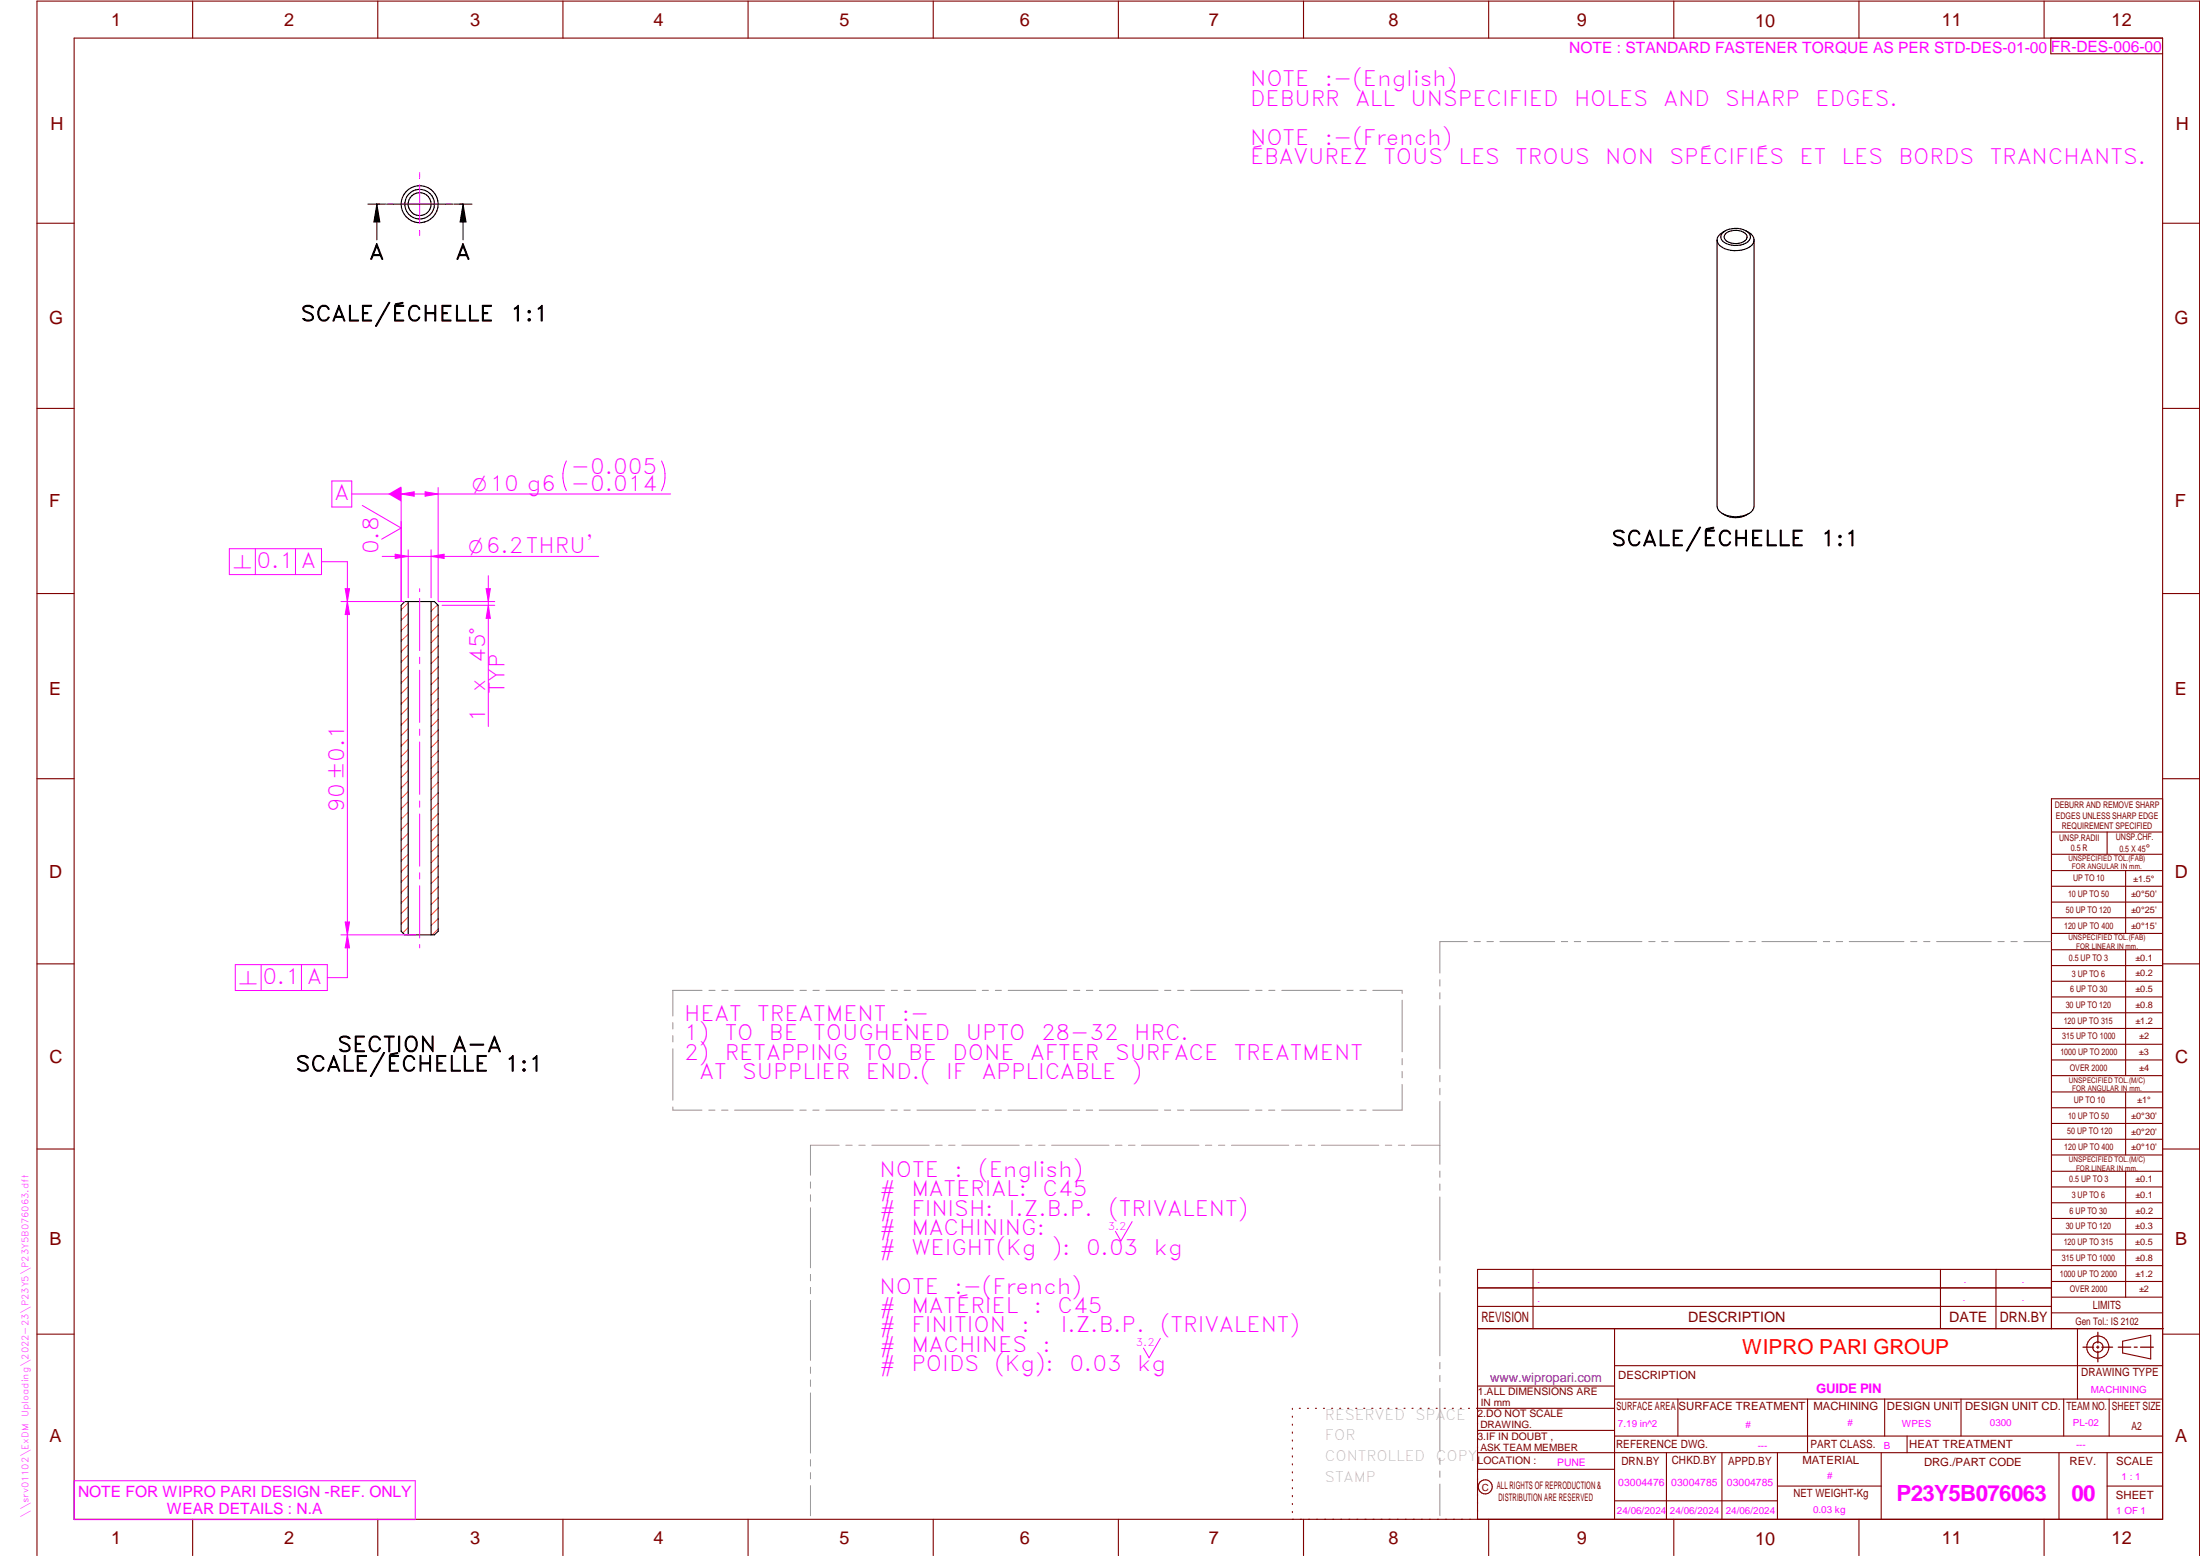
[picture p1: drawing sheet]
<svg xmlns="http://www.w3.org/2000/svg" width="594mm" height="420mm" viewBox="0 0 594 420" stroke-linecap="round" stroke-linejoin="round" font-family="sans-serif">
<g fill="none" stroke="#800000" stroke-width=".3">
<path d="M20 10.3h564v400h-564zM52 .3v10M102 .3v10M152 .3v10M202 .3v10M252 .3v10M302 .3v10M352 .3v10M402 .3v10M452 .3v10M502 .3v10M552 .3v10"/>
<path d="M553.8 10.3v4.2h30.2M10 60.3h10M584 60.3h10M10 110.3h10M584 110.3h10M10 160.3h10M584 160.3h10M10 210.3h10M584 215.7h-30v143.1M584 210.3h10M554 224.7h30M554 230.7h30"/>
<path d="M554 235.1h30M554 239.3h30M569 224.7v6M574 235.1v17M554 243.6h30M554 247.8h30M554 252.1h30M554 256.5h30M574 256.5v33.9M10 260.3h10M554 260.7h30M554 265h30"/>
<path d="M554 269.2h30M554 273.5h30M554 277.7h30M584 260.3h10M554 282h30M554 286.2h30M554 290.4h30M554 294.9h30M554 299.1h30M574 294.9v17M10 310.3h10M554 303.4h30"/>
<path d="M554 307.6h30M554 311.9h30M554 316.3h30M574 316.3v34M584 310.3h10M554 320.5h30M554 324.8h30M554 329h30M554 333.2h30M554 337.5h30M399 358.8h185.2M399 352.8h155"/>
<path d="M399 347.8h155M414 342.8v16M436 358.8v51.5M524 342.8v16M539 342.8v16M554 341.8h30M554 346h30M554 350.3h30M554 354.5h30M554 342.8h-155v67.5M561 358.8v19M10 360.3h10"/>
<path d="M399 374.3h37M436 377.8h148M453.1 377.8v10M488.1 377.8v14.5M508.9 377.8v10M529.5 377.8v10M557.3 377.8v10M569.5 377.8v10M573.2 362.2l7.6-1.6v6.3l-7.6-1.6zM584 368.8h-148M584 360.3h10M349 380.3v.3"/>
<path d="M349 382.4v.3M349 384.6v.3M349 386.7v.3M349 388.8v.3M349 391v.3M349 393.1v.3M349 395.3v.3M349 397.4v.3M349 399.5v.3M350.9 380.3h.2M353.1 380.3h.2M355.2 380.3h.3"/>
<path d="M357.4 380.3h.3M359.6 380.3h.3M361.7 380.3h.3M363.9 380.3h.3M366.1 380.3h.3M368.3 380.3h.2M370.4 380.3h.3M372.6 380.3h.3M374.8 380.3h.3M376.9 380.3h.4M379.1 380.3h.3M381.3 380.3h.3"/>
<path d="M383.4 380.3h.4M385.6 380.3h.3M387.8 380.3h.3M390 380.3h.3M392.2 380.3h.3M394.3 380.3h.3M396.5 380.3h.3M398.7 380.3h37.3M399 396.7h37M399 392.3h185M399 386.2h37M436 387.8h148"/>
<path d="M450 392.3v18M465 392.3v18M480 392.3v18M508 392.3v18M515 387.8v4.5M556 392.3v18M569 392.3v18M52 410.3v9.7M102 410.3v9.7M152 410.3v9.7M202 410.3v9.7M252 410.3v9.7"/>
<path d="M302 410.3v9.7M349 401.7v.3M349 403.8v.4M349 406v.3M349 408.1v.3M352 410.3v9.7M402 410.3v9.7M436 405.3h44M452 410.3v9.7M480 401.3h28M502 410.3v9.7M552 410.3v9.7"/>
<path d="M569 401.3h15M10 420v-419.7h584v419.7"/>
<circle cx="566.5" cy="363.7" r="1.39"/>
<circle cx="566.5" cy="363.8" r="3"/>
<circle cx="401.1" cy="401.5" r="1.9"/>
</g>
<path d="M108.1 55.1h10.5M113.3 49.9v10.5M305.7 329.9l-3 5.2-1.5-2.6M313.3 361.4l-3 5.2-1.5-2.6M20.1 399.8h92v10.5h-92z" fill="none" stroke="#f0f" stroke-width=".27"/>
<g fill="none" stroke="#949494" stroke-width=".27">
<path d="M396.2 254.3h-7.4v8.5M398.1 254.3h1.6M401.5 254.3h1.8M405 254.3h14.8M421.6 254.3h1.7M425.1 254.3h1.7M428.6 254.3h14.8M445.2 254.3h1.7M448.7 254.3h1.7M452.2 254.3h14.8M468.8 254.3h1.7M472.3 254.3h1.7"/>
<path d="M475.8 254.3h14.8M492.4 254.3h1.7M495.8 254.3h1.8M499.4 254.3h14.7M516 254.3h1.6M519.4 254.3h1.8M522.9 254.3h14.8M539.5 254.3h1.7M543 254.3h1.7M546.5 254.3h7.4M181.7 276.1v1.8M181.7 279.7v1.6"/>
<path d="M189.6 267.4h-7.9v7M191.4 267.4h1.7M194.9 267.4h1.7M198.4 267.4h15.8M216 267.4h1.8M219.5 267.4h1.7M223 267.4h15.8M240.7 267.4h1.7M244.1 267.4h1.8M247.6 267.4h15.9M265.3 267.4h1.6M268.8 267.4h1.7"/>
<path d="M272.2 267.4h15.9M289.9 267.4h1.7M293.4 267.4h1.7M296.9 267.4h15.8M314.5 267.4h1.7M318 267.4h1.7M321.5 267.4h15.8M339.1 267.4h1.7M342.6 267.4h1.7M346.1 267.4h15.8M363.7 267.4h1.7M367.2 267.4h1.7"/>
<path d="M370.7 267.4h7.9v.9M378.6 270.1v13.9M388.8 264.5v1.8M388.8 268.1v1.6M388.8 271.6v17M181.7 298.9v.9h7.9M181.7 283.2v13.9M191.4 299.8h1.7M194.9 299.8h1.7M198.4 299.8h15.8M216 299.8h1.7M219.5 299.8h1.7"/>
<path d="M223 299.8h15.8M240.6 299.8h1.7M244.1 299.8h1.7M247.6 299.8h15.8M265.2 299.8h1.7M268.7 299.8h1.7M272.2 299.8h15.8M289.8 299.8h1.7M293.3 299.8h1.8M296.8 299.8h15.9M314.4 299.8h1.7M318 299.8h1.7"/>
<path d="M321.4 299.8h15.9M339 299.8h1.8M342.6 299.8h1.6M346.1 299.8h15.8M363.7 299.8h1.7M367.2 299.8h1.7M378.6 292.8v7h-7.9M378.6 285.8v1.7M378.6 289.3v1.7M388.8 290.4v1.7M388.8 293.9v1.7M388.8 297.4v17"/>
<path d="M218.9 319.2v1.6M226.6 309.2h-7.7v8.1M228.4 309.2h1.7M231.9 309.2h1.7M235.4 309.2h15.5M252.7 309.2h1.7M256.2 309.2h1.7M259.7 309.2h15.5M277 309.2h1.7M280.5 309.2h1.7M284 309.2h15.5M301.2 309.2h1.8"/>
<path d="M304.8 309.2h1.7M308.3 309.2h15.5M325.5 309.2h1.7M329.1 309.2h1.6M332.6 309.2h15.4M349.8 309.2h1.7M353.3 309.2h1.7M356.8 309.2h15.5M374.1 309.2h1.7M377.6 309.2h1.7M381.1 309.2h7.7M388.8 316.2v1.7"/>
<path d="M388.8 319.7v1.7M218.9 322.6v1.8M218.9 326.1v16.2M388.8 323.2v17.1M218.9 344.1v1.8M218.9 347.6v1.7M218.9 351.2v16.1M388.8 342.1v1.6M388.8 345.6v1.7M388.8 349v17.1M218.9 369.1v1.7M218.9 372.6v1.8"/>
<path d="M218.9 376.1v16.2M388.8 367.9v1.7M388.8 371.4v1.7M388.8 374.9v17M218.9 394.1v1.8M218.9 397.6v1.7M388.8 393.7v1.7M388.8 397.2v1.7M218.9 401.2v8.1M388.8 400.7v8.6"/>
</g>
<path d="M566.5 359.7v3M562.5 363.8h2.9M566.1 363.8h.7M566.5 363.4v.7M566.5 364.9v2.8M567.6 363.8h2.9M572 363.8h3.4M576.3 363.8h.8M578 363.8h3.5" fill="none" stroke="#800000" stroke-width=".34"/>
<g fill="none" stroke="#000" stroke-width=".3">
<circle cx="113.3" cy="55.1" r="3.1"/>
<circle cx="113.3" cy="55.1" r="4"/>
<circle cx="113.3" cy="55.1" r="5"/>
</g>
<path d="M120.5 55.1h1.1M121.7 55.1h.1" fill="none" stroke="#f0f" stroke-width=".27"/>
<path d="M113.3 46.6v.1M113.3 46.9v1" fill="none" stroke="#f0f" stroke-width=".27"/>
<path d="M104.8 55.1h.1M105.1 55.1h1" fill="none" stroke="#f0f" stroke-width=".27"/>
<g fill="none" stroke="#f0f" stroke-width=".27">
<path d="M113.3 62.3v1.1M113.3 63.5v.1M106.7 149.6l3.5 .6-3.5 .6zM110.2 148.5v12.9M113.3 159v.8M116.4 148.5v12.9M113.3 161.6v14.1M113.3 177.5v1.7M113.3 181v14.1M113.3 196.9v1.7M113.3 200.4v14.1M113.3 216.3v1.7"/>
<path d="M113.3 219.8v14.1M113.3 235.7v1.7M113.3 239.2v14.1M113.3 255.1v.8"/>
</g>
<path d="M463.7 64.8v71.9a3.2 3.2 0 0 0 2.8 2.5 7.5 7.5 0 0 0 6.4-1l.4-.5 .4-1v-71.9M465.2 62.9a5.6 5.6 0 0 1 7.1 .2 1.68 1.68 0 0 1-.9 2.6 5.6 5.6 0 0 1-6.5-1 1.44 1.44 0 0 1 .3-1.8zM465.8 62.4a3.3 3.3 0 0 0-2.1 2.4M465.9 63.2a4.3 4.3 0 0 1 5.7 .2 1.55 1.55 0 0 1-1.4 2.1 4 4 0 0 1-4.5-1.1l-.1-.4zM471.5 62.4a2.57 2.57 0 0 1 1.9 3.3 6.8 6.8 0 0 1-8.4 1.1 2.3 2.3 0 0 1-1.3-2M465.2 138.7a6.2 6.2 0 0 0 7 0M109.3 162.4h8l1 1v88.1l-1 .9h-8l-1-.9v-88.1zM110.2 162.4v90M116.4 162.4v90" fill="none" stroke="#000" stroke-width=".3"/>
<path d="M99.3 55.1h4.9M101.8 55.1l.8 4.8h-1.6zM101.8 55.1v9.7M104.4 55.1h18M122.6 55.1h4.9M125 55.1l.9 4.8h-1.7zM125 55.1v9.7" fill="none" stroke="#000" stroke-width=".27"/>
<path d="M101.8 55.1l.8 4.8h-1.6zM125 55.1l.9 4.8h-1.7z" fill="#000"/>
<g fill="none" stroke="#ff8000" stroke-width=".27">
<path d="M110.2 174.1l-1.9 1.9M110.2 176.9l-1.9 1.9M110.2 179.7l-1.9 2M110.2 162.8l-1.9 1.9M110.2 165.6l-1.9 1.9M110.2 168.4l-1.9 1.9M110.2 171.3l-1.9 1.8M118.2 163.3l-1.8 1.8M118.3 166l-1.9 1.9M118.3 168.8l-1.9 1.9M118.3 171.7l-1.9 1.9M118.3 174.5l-1.9 1.9"/>
<path d="M118.3 177.3l-1.9 1.9M110.2 188.2l-1.9 1.9M110.2 191.1l-1.9 1.9M110.2 193.9l-1.9 1.9M110.2 196.7l-1.9 1.9M110.2 182.6l-1.9 1.9M110.2 185.4l-1.9 1.9M110.2 199.6l-1.9 1.9M118.3 180.1l-1.9 1.9M118.3 183l-1.9 1.9M118.3 185.8l-1.9 1.9M118.3 188.6l-1.9 1.9"/>
<path d="M118.3 191.4l-1.9 1.9M118.3 194.3l-1.9 1.9M118.3 197.1l-1.9 1.9M118.3 199.9l-1.9 1.9M110.2 202.4l-1.9 1.9M110.2 205.2l-1.9 1.9M110.2 208l-1.9 1.9M110.2 216.5l-1.9 1.9M110.2 219.3l-1.9 1.9M110.2 210.9l-1.9 1.9M110.2 213.7l-1.9 1.9M118.3 202.8l-1.9 1.8"/>
<path d="M118.3 205.6l-1.9 1.9M118.3 208.4l-1.9 1.9M118.3 211.2l-1.9 1.9M118.3 214.1l-1.9 1.9M118.3 216.9l-1.9 1.9M118.3 219.7l-1.9 1.9M110.2 222.2l-1.9 1.9M110.2 233.5l-1.9 1.9M110.2 236.3l-1.9 1.9M110.2 239.1l-1.9 1.9M110.2 225l-1.9 1.9M110.2 227.8l-1.9 1.9"/>
<path d="M110.2 230.7l-1.9 1.8M118.3 222.5l-1.9 2M118.3 225.4l-1.9 1.9M118.3 228.2l-1.9 1.9M118.3 231.1l-1.9 1.9M118.3 233.8l-1.9 2M118.3 236.7l-1.9 1.9M118.3 239.5l-1.9 1.9M110.2 247.6l-1.9 1.9M110.2 242l-1.9 1.9M110.2 244.8l-1.9 1.9M110.2 250.4l-1.4 1.5"/>
<path d="M118.3 250.8l-1.6 1.6M118.3 242.4l-1.9 1.9M118.3 245.2l-1.9 1.9M118.3 248l-1.9 1.9"/>
</g>
<path d="M106.7 149.6l3.5 .6-3.5 .6z" fill="#f0f"/>
<path d="M116.4 150.2l3.5-.6v1.2z" fill="none" stroke="#f0f" stroke-width=".27"/>
<path d="M116.4 150.2l3.5-.6v1.2z" fill="#f0f"/>
<path d="M108.3 131.7v30.7M108.3 133.4l3.5-.6v1.2zM118.3 131.7v30.7M152.9 124.5a9 9 0 0 0 0 8M178.6 124.5a9 9 0 0 1 0 8M103.2 150.2h58.5" fill="none" stroke="#f0f" stroke-width=".27"/>
<path d="M108.3 133.4l3.5-.6v1.2z" fill="#f0f"/>
<path d="M114.8 132.8l3.5 .6-3.5 .6z" fill="none" stroke="#f0f" stroke-width=".27"/>
<path d="M114.8 132.8l3.5 .6-3.5 .6z" fill="#f0f"/>
<path d="M108.3 133.4h72.8M92.1 162.4h17.1M93.8 162.4l.6 3.5h-1.2zM92.1 252.4h20.2" fill="none" stroke="#f0f" stroke-width=".27"/>
<path d="M93.8 162.4l.6 3.5h-1.2z" fill="#f0f"/>
<path d="M93.2 249h1.2l-.6 3.4z" fill="none" stroke="#f0f" stroke-width=".27"/>
<path d="M93.2 249h1.2l-.6 3.4z" fill="#f0f"/>
<path d="M131.3 159h1.1l-.5 3.4zM93.8 162.4v90M118.4 162.4h15.2M119.4 163.4h14.2" fill="none" stroke="#f0f" stroke-width=".27"/>
<path d="M131.3 159h1.1l-.5 3.4z" fill="#f0f"/>
<path d="M131.9 163.4l.5 3.6h-1.1z" fill="none" stroke="#f0f" stroke-width=".27"/>
<path d="M131.9 163.4l.5 3.6h-1.1z" fill="#f0f"/>
<path d="M95 133.4h13.3M97.8 136.5l10.5 6.1-5.2 3M108.3 140.8v21.6M131.9 155.4v40.8" fill="none" stroke="#f0f" stroke-width=".27"/>
<path d="M104.8 133.4l3.5-2v4z" fill="#f0f"/>
<path d="M89.6 129.9h5.4v7h-5.4zM93.8 151.7v10.7" fill="none" stroke="#f0f" stroke-width=".27"/>
<path d="M93.2 159h1.2l-.6 3.4z" fill="#f0f"/>
<path d="M61.9 148.2h24.9v7h-24.9zM69 148.2v7M79.8 148.2v7M86.8 151.7h7M93.2 159h1.2l-.6 3.4zM93.8 252.4v11.6" fill="none" stroke="#f0f" stroke-width=".27"/>
<path d="M93.8 252.4l.6 3.5h-1.2z" fill="#f0f"/>
<path d="M93.8 252.4l.6 3.5h-1.2zM63.5 260.5h24.9v7h-24.9zM70.5 260.5v7M81.4 260.5v7M88.4 264h5.4" fill="none" stroke="#f0f" stroke-width=".27"/>
<g font-size="6" fill="#f0f">
<text x="512.1" y="405.2">P23Y5B076063</text>
<text x="559.4" y="405.2">00</text>
</g>
<g font-size="5.7" fill="#f0f">
<text x="337.6" y="23.3">NOTE</text>
<text x="357.7" y="23.3">:-(English)</text>
<text x="337.6" y="28.5">DEBURR</text>
<text x="366" y="28.5">ALL</text>
<text x="380.9" y="28.5">UNSPECIFIED</text>
<text x="425" y="28.5">HOLES</text>
<text x="449.2" y="28.5">AND</text>
<text x="465.9" y="28.5">SHARP</text>
<text x="490.3" y="28.5">EDGES.</text>
<text x="337.6" y="39">NOTE</text>
<text x="357.7" y="39">:-(French)</text>
<text x="337.6" y="44.3">ÉBAVUREZ</text>
<text x="373.6" y="44.3">TOUS</text>
<text x="393.9" y="44.3">LES</text>
<text x="409.2" y="44.3">TROUS</text>
<text x="433.5" y="44.3">NON</text>
<text x="450.8" y="44.3">SPÉCIFIÉS</text>
<text x="485.9" y="44.3">ET</text>
<text x="497.3" y="44.3">LES</text>
<text x="512.7" y="44.3">BORDS</text>
<text x="537.3" y="44.3">TRANCHANTS.</text>
<text x="154.2" y="128">-0.005</text>
<text x="90.3" y="135.1">A</text>
<text x="154.2" y="132.5">-0.014</text>
<text x="102.2" y="149.7" transform="rotate(-90 102.2 149.7)">0.8</text>
<text x="69.3" y="153.4">0.1 A</text>
<text x="131" y="179" transform="rotate(-90 131 179)">45°</text>
<text x="131" y="186.8" transform="rotate(-90 131 186.8)">x</text>
<text x="136.2" y="187.5" transform="rotate(-90 136.2 187.5)">TYP</text>
<text x="131" y="194.9" transform="rotate(-90 131 194.9)">1</text>
<text x="92.9" y="219.3" transform="rotate(-90 92.9 219.3)">90±0.1</text>
<text x="70.9" y="265.7">0.1 A</text>
<text x="184.7" y="275.6">HEAT</text>
<text x="204.5" y="275.6">TREATMENT</text>
<text x="243.5" y="275.6">:-</text>
<text x="184.7" y="280.9">1)</text>
<text x="195.7" y="280.9">TO</text>
<text x="207.6" y="280.9">BE</text>
<text x="219.6" y="280.9">TOUGHENED</text>
<text x="260.8" y="280.9">UPTO</text>
<text x="281.1" y="280.9">28-32</text>
<text x="306.3" y="280.9">HRC.</text>
<text x="184.7" y="286.1">2)</text>
<text x="195.7" y="286.1">RETAPPING</text>
<text x="233.3" y="286.1">TO</text>
<text x="245.2" y="286.1">BE</text>
<text x="257.2" y="286.1">DONE</text>
<text x="278.2" y="286.1">AFTER</text>
<text x="301.1" y="286.1">SURFACE</text>
<text x="333.2" y="286.1">TREATMENT</text>
<text x="188.9" y="291.4">AT</text>
<text x="200.4" y="291.4">SUPPLIER</text>
<text x="233.8" y="291.4">END.(</text>
<text x="255.5" y="291.4">IF</text>
<text x="265.1" y="291.4">APPLICABLE</text>
<text x="305.6" y="291.4">)</text>
<text x="237.5" y="317.8">NOTE</text>
<text x="257.7" y="317.8">:</text>
<text x="264.1" y="317.8">(English)</text>
<text x="237.5" y="323">#</text>
<text x="246.1" y="323">MATERIAL:</text>
<text x="281.5" y="323">C45</text>
<text x="237.5" y="328.3">#</text>
<text x="246.1" y="328.3">FINISH:</text>
<text x="272.4" y="328.3">I.Z.B.P.</text>
<text x="299.3" y="328.3">(TRIVALENT)</text>
<text x="237.5" y="333.5">#</text>
<text x="246.1" y="333.5">MACHINING:</text>
<text x="237.5" y="338.8">#</text>
<text x="246.1" y="338.8">WEIGHT(Kg</text>
<text x="284" y="338.8">):</text>
<text x="293.3" y="338.8">0.03</text>
<text x="311.6" y="338.8">kg</text>
<text x="237.5" y="349.3">NOTE</text>
<text x="257.7" y="349.3">:-(French)</text>
<text x="237.5" y="354.5">#</text>
<text x="237.5" y="359.8">#</text>
<text x="246.1" y="354.5">MATÉRIEL</text>
<text x="246.1" y="359.8">FINITION</text>
<text x="275.8" y="359.8">:</text>
<text x="279.2" y="354.5">:</text>
<text x="285.6" y="354.5">C45</text>
<text x="286.4" y="359.8">I.Z.B.P.</text>
<text x="313.3" y="359.8">(TRIVALENT)</text>
<text x="237.5" y="365">#</text>
<text x="246.1" y="365">MACHINES</text>
<text x="281.5" y="365">:</text>
<text x="237.5" y="370.3">#</text>
<text x="246.1" y="370.3">POIDS</text>
<text x="268.5" y="370.3">(Kg):</text>
<text x="288.8" y="370.3">0.03</text>
<text x="307.1" y="370.3">kg</text>
</g>
<g font-size="5.7">
<text x="99.7" y="70">A</text>
<text x="123" y="70">A</text>
<text x="81.2" y="86.7">SCALE/ÉCHELLE</text>
<text x="137.7" y="86.7">1:1</text>
<text x="435.1" y="147.4">SCALE/ÉCHELLE</text>
<text x="491.7" y="147.4">1:1</text>
<text x="91.1" y="284">SECTION</text>
<text x="122.1" y="284">A-A</text>
<text x="79.8" y="289.3">SCALE/ÉCHELLE</text>
<text x="136.3" y="289.3">1:1</text>
</g>
<text font-size="5.6" fill="#f00" x="470.5" y="365.5">WIPRO PARI GROUP</text>
<g font-size="5.4" fill="#f0f">
<text x="127.5" y="132.5">O10 g6</text>
<text x="126.5" y="149.4">O6.2THRU'</text>
<text x="63" y="153.4">n</text>
<text x="64.6" y="265.7">n</text>
</g>
<g font-size="4.9" fill="#800000">
<text x="30" y="6.9">1</text>
<text x="76.7" y="6.9">2</text>
<text x="127" y="6.9">3</text>
<text x="176.5" y="6.9">4</text>
<text x="226.7" y="6.9">5</text>
<text x="275.4" y="6.9">6</text>
<text x="326.4" y="6.9">7</text>
<text x="375" y="6.9">8</text>
<text x="425.8" y="6.9">9</text>
<text x="473.9" y="7.3">10</text>
<text x="524.3" y="6.9">11</text>
<text x="570.2" y="6.9">12</text>
<text x="13.6" y="35.1">H</text>
<text x="587.6" y="35.1">H</text>
<text x="13.2" y="87.5">G</text>
<text x="587.2" y="87.5">G</text>
<text x="13.2" y="137">F</text>
<text x="587.2" y="137">F</text>
<text x="13.2" y="187.6">E</text>
<text x="587.2" y="187.6">E</text>
<text x="13.2" y="237">D</text>
<text x="587.2" y="237">D</text>
<text x="13.4" y="287.1">C</text>
<text x="587.4" y="287.1">C</text>
<text x="13.4" y="336.2">B</text>
<text x="587.4" y="336.2">B</text>
<text x="13.4" y="389.3">A</text>
<text x="587.4" y="389.3">A</text>
<text x="30" y="416.9">1</text>
<text x="76.7" y="416.9">2</text>
<text x="127" y="416.9">3</text>
<text x="176.5" y="416.9">4</text>
<text x="226.7" y="416.9">5</text>
<text x="275.4" y="416.9">6</text>
<text x="326.4" y="416.9">7</text>
<text x="375" y="416.9">8</text>
<text x="425.8" y="416.9">9</text>
<text x="473.9" y="417.3">10</text>
<text x="524.3" y="416.9">11</text>
<text x="570.2" y="416.9">12</text>
</g>
<g font-size="4.2" fill="#f0f">
<text x="423.7" y="14.3">NOTE : STANDARD FASTENER TORQUE AS PER STD-DES-01-00</text>
<text x="553.8" y="14">FR-DES-006-00</text>
<text x="21.1" y="404.3">NOTE FOR WIPRO PARI DESIGN -REF. ONLY</text>
<text x="45.1" y="408.8">WEAR DETAILS : N.A</text>
</g>
<g font-size="3.9" fill="#800000">
<text x="400" y="357.1">REVISION</text>
<text x="455.9" y="357.1">DESCRIPTION</text>
<text x="526.4" y="357.1">DATE</text>
<text x="540" y="357.1">DRN.BY</text>
</g>
<g font-size="3.9" fill="#c0c0c0">
<text x="357.8" y="383.3">RESERVED</text>
<text x="382.3" y="383.3">SPACE</text>
<text x="357.8" y="388.9">FOR</text>
<text x="357.8" y="394.5">CONTROLLED</text>
<text x="387.8" y="394.5">COPY</text>
<text x="357.8" y="400">STAMP</text>
</g>
<text font-size="3.6" fill="#f0f" x="490.5" y="376.1">GUIDE PIN</text>
<text font-size="3.5" fill="#00f" x="402.4" y="373.3">www.wipropari.com</text>
<g font-size="3.1" fill="#800000">
<text x="565.1" y="353.5">LIMITS</text>
<text x="562" y="371.7">DRAWING TYPE</text>
<text x="437" y="372.3">DESCRIPTION</text>
<text x="436.5" y="380.8">SURFACE AREA</text>
<text x="453.3" y="380.8">SURFACE TREATMENT</text>
<text x="489.7" y="380.8">MACHINING</text>
<text x="509.5" y="380.8">DESIGN UNIT</text>
<text x="530.6" y="380.8">DESIGN UNIT CD.</text>
<text x="558" y="380.6">TEAM NO.</text>
<text x="570.3" y="380.7">SHEET SIZE</text>
<text x="575.6" y="386.1">A2</text>
<text x="436.4" y="391.1">REFERENCE DWG.</text>
<text x="437.8" y="395.5">DRN.BY</text>
<text x="451.4" y="395.4">CHKD.BY</text>
<text x="466.6" y="395.5">APPD.BY</text>
<text x="486.7" y="395.4">MATERIAL</text>
<text x="488.9" y="390.9">PART CLASS.</text>
<text x="515.6" y="390.9">HEAT TREATMENT</text>
<text x="519.6" y="395.9">DRG./PART CODE</text>
<text x="558.9" y="395.5">REV.</text>
<text x="571.4" y="395.6">SCALE</text>
<text x="484.3" y="404.2">NET WEIGHT-Kg</text>
<text x="571.4" y="404.7">SHEET</text>
</g>
<text font-size="3" fill="#800000" x="579.5" y="230.1">°</text>
<g font-size="2.8" fill="#f0f">
<text x="299.1" y="332.1">3.2</text>
<text x="306.7" y="363.6">3.2</text>
<text x="420.5" y="396">PUNE</text>
<text x="437" y="401.2">03004476</text>
<text x="451.3" y="401.2">03004785</text>
<text x="466.3" y="401.2">03004785</text>
</g>
<g font-size="2.8" fill="#800000">
<text x="560.4" y="357.7">Gen Tol.: IS 2102</text>
<text x="399.1" y="376.6">1.ALL DIMENSIONS ARE</text>
<text x="399" y="382.7">2.DO NOT SCALE</text>
<text x="399" y="388.7">3.IF IN DOUBT ,</text>
<text x="399" y="395.4">LOCATION :</text>
<text x="404.2" y="402">ALL RIGHTS OF REPRODUCTION &amp;</text>
<text x="404.7" y="405.4">DISTRIBUTION ARE RESERVED</text>
</g>
<g font-size="2.7" fill="#f0f">
<text x="564.6" y="376.2">MACHINING</text>
<text x="436.9" y="385.4">7.19 in^2</text>
<text x="471.4" y="385.5">#</text>
<text x="498.9" y="385">#</text>
<text x="513.6" y="385.3">WPES</text>
<text x="537.3" y="385.1">0300</text>
<text x="559.7" y="385.1">PL-02</text>
<text x="474.6" y="391.2">---</text>
<text x="508.7" y="391.2">B</text>
<text x="560.6" y="391.1">---</text>
<text x="493.4" y="399.5">#</text>
<text x="572.8" y="399.7">1 : 1</text>
<text x="436.6" y="408.7">24/06/2024</text>
<text x="450.9" y="408.8">24/06/2024</text>
<text x="466" y="408.9">24/06/2024</text>
<text x="489.6" y="408.5">0.03 kg</text>
<text x="571.4" y="408.7">1 OF 1</text>
</g>
<g font-size="2.7" fill="#800000">
<text x="399.9" y="379.7">IN mm</text>
<text x="399.7" y="385.7">DRAWING.</text>
<text x="399.7" y="391.8">ASK TEAM MEMBER</text>
<text x="400.1" y="402.5">C</text>
</g>
<g font-size="2.5" fill="#800000">
<text x="554.9" y="218.3">DEBURR AND REMOVE SHARP</text>
<text x="555.2" y="221">EDGES UNLESS SHARP EDGE</text>
<text x="556.1" y="227.1">UNSP.RADII</text>
<text x="556.8" y="223.8">REQUIREMENT SPECIFIED</text>
<text x="571.4" y="226.9">UNSP.CHF.</text>
<text x="559.2" y="229.9">0.5 R</text>
<text x="572.3" y="230.1">0.5 X 45</text>
<text x="559.8" y="238">UP TO 10</text>
<text x="576.1" y="238.1">±1.5°</text>
<text x="558.5" y="242.2">10 UP TO 50</text>
<text x="575.5" y="242.3">±0°50'</text>
<text x="557.4" y="250.7">120 UP TO 400</text>
<text x="557.9" y="246.5">50 UP TO 120</text>
<text x="575.5" y="250.7">±0°15'</text>
<text x="575.5" y="246.5">±0°25'</text>
<text x="558.7" y="259.4">0.5 UP TO 3</text>
<text x="559.5" y="263.7">3 UP TO 6</text>
<text x="576.6" y="263.6">±0.2</text>
<text x="576.6" y="259.4">±0.1</text>
<text x="559" y="267.9">6 UP TO 30</text>
<text x="576.6" y="267.9">±0.5</text>
<text x="557.8" y="272.2">30 UP TO 120</text>
<text x="576.6" y="272.2">±0.8</text>
<text x="556.9" y="280.7">315 UP TO 1000</text>
<text x="557.3" y="276.4">120 UP TO 315</text>
<text x="576.6" y="276.4">±1.2</text>
<text x="577.7" y="280.7">±2</text>
<text x="556.4" y="284.9">1000 UP TO 2000</text>
<text x="577.6" y="284.9">±3</text>
<text x="558.9" y="289.2">OVER 2000</text>
<text x="577.7" y="289.3">±4</text>
<text x="560" y="297.9">UP TO 10</text>
<text x="577.1" y="297.9">±1°</text>
<text x="558.5" y="302.1">10 UP TO 50</text>
<text x="575.5" y="302.1">±0°30'</text>
<text x="557.4" y="310.6">120 UP TO 400</text>
<text x="558.2" y="306.3">50 UP TO 120</text>
<text x="575.5" y="310.6">±0°10'</text>
<text x="575.5" y="306.4">±0°20'</text>
<text x="558.8" y="319.2">0.5 UP TO 3</text>
<text x="559.4" y="323.4">3 UP TO 6</text>
<text x="576.6" y="319.2">±0.1</text>
<text x="576.6" y="323.5">±0.1</text>
<text x="558.9" y="327.7">6 UP TO 30</text>
<text x="576.7" y="327.7">±0.2</text>
<text x="557.8" y="332">30 UP TO 120</text>
<text x="576.6" y="332">±0.3</text>
<text x="556.8" y="340.5">315 UP TO 1000</text>
<text x="557.3" y="336.3">120 UP TO 315</text>
<text x="576.6" y="336.3">±0.5</text>
<text x="576.6" y="340.5">±0.8</text>
<text x="556.2" y="344.7">1000 UP TO 2000</text>
<text x="576.6" y="344.7">±1.2</text>
<text x="558.9" y="349">OVER 2000</text>
<text x="577.6" y="349">±2</text>
</g>
<g font-size="2.5" fill="#f0f">
<text x="415.2" y="346.4">.</text>
<text x="530.3" y="346.5">.</text>
<text x="545.9" y="346.4">.</text>
<text x="415.2" y="351.5">.</text>
<text x="530" y="351.3">.</text>
<text x="545.9" y="351.4">.</text>
</g>
<g font-size="2.4" fill="#f0f">
<text x="7.7" y="382.7" transform="rotate(-90 7.7 382.7)">Uploading\2022-23\P23Y5\P23Y5B076063.dft</text>
<text x="7.7" y="409.8" transform="rotate(-90 7.7 409.8)">\\srv01102\ExDM</text>
</g>
<g font-size="2.1" fill="#800000">
<text x="558.5" y="232.4">UNSPECIFIED TOL.(FAB)</text>
<text x="559.5" y="234.7">FOR ANGULAR IN mm.</text>
<text x="558.6" y="253.9">UNSPECIFIED TOL.(FAB)</text>
<text x="560.7" y="256.3">FOR LINEAR IN mm.</text>
<text x="558.7" y="292.3">UNSPECIFIED TOL.(M/C)</text>
<text x="559.6" y="294.7">FOR ANGULAR IN mm.</text>
<text x="558.7" y="313.7">UNSPECIFIED TOL.(M/C)</text>
<text x="560.6" y="316.1">FOR LINEAR IN mm.</text>
</g>
</svg>
